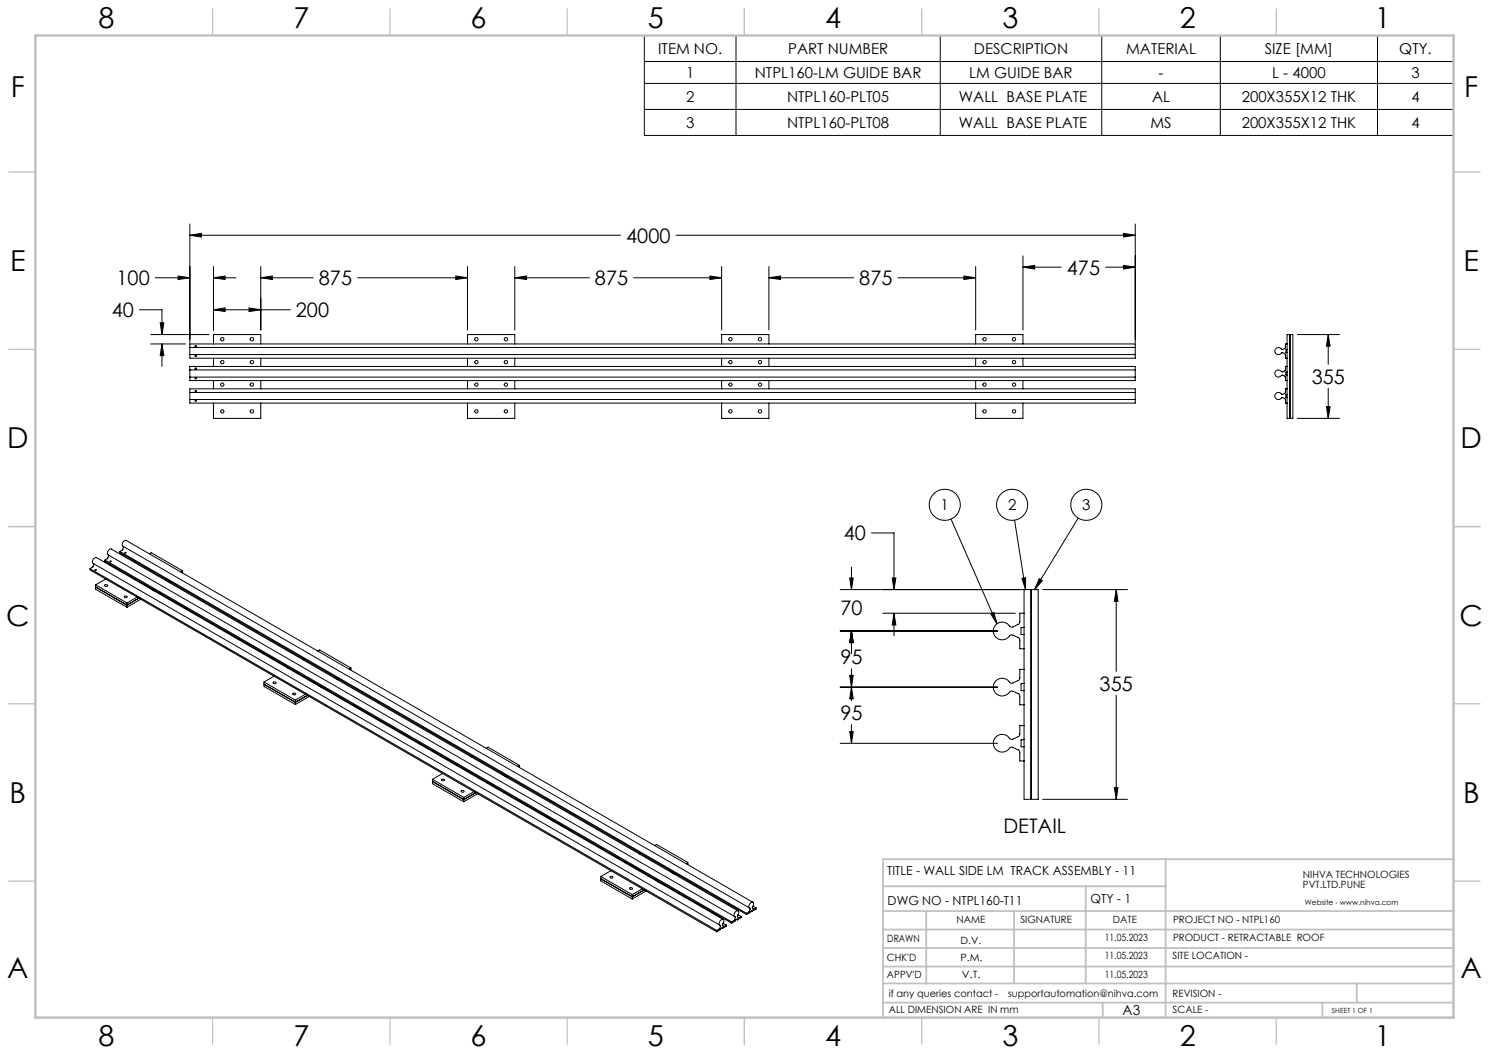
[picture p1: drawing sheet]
<svg xmlns="http://www.w3.org/2000/svg" width="420mm" height="297mm" viewBox="0 0 420 297" stroke-linecap="round" stroke-linejoin="round" font-family="sans-serif">
<g fill="none" stroke="#000" stroke-width=".28">
<path d="M181.8 10h228.2v28.2h-228.2zM181.8 17.4h228.2M207.6 10v28.2M265.2 10v28.2M310.8 10v28.2M344.2 10v28.2M388.5 10v28.2M181.8 23.5h228.2M181.8 30.9h228.2M43.8 78.3h9.8M50.2 77.9l3.4 .4-3.4 .5zM53.6 66.4l3.2-.6v1z"/>
<path d="M53.6 63.2v33.5M53.6 66.4h121.4M60.2 78.3l3.3-.4v.9zM60.2 75.2v17.9M60.2 78.3h6.4M73.6 78.3l3.2-.4v.9zM73.6 78.3h14.8M73.6 75.2v17.9M100.9 78.3h31M128.6 77.9l3.3 .4-3.3 .5zM131.9 75.2v17.9M145.2 78.3l3.3-.4v.9z"/>
<path d="M145.2 78.3h21M145.2 75.2v17.9M178.8 78.3h24.8M190.7 66.4h129.5M200.2 77.9l3.4 .4-3.4 .5zM203.6 75.2v17.9M216.9 78.3l3.3-.4v.9zM216.9 78.3h23.9M216.9 75.2v17.9M253.3 78.3h21.9M271.9 77.9l3.3 .4-3.3 .5zM275.2 75.2v17.9"/>
<path d="M288.5 75.3l3.4-.4v1zM288.5 72.2v20.9M288.5 75.3h10.8M311.9 75.3h8.3M316.9 65.8l3.3 .6-3.3 .4zM316.9 74.9l3.3 .4-3.3 .6zM320.2 63.2v33.5M39.3 87.4h6.4v7M42.5 94.4h16.4M42.5 97h9.8M45.2 91h1l-.5 3.4zM45.7 97l.5 3.3h-1z"/>
<path d="M45.7 97v6.4M53.6 98v2M53.6 98v-1h266.6v1M53.6 98h266.6M60.2 97v-2.6h13.4v2.6M60.2 87.4l3.3-.5v1zM60.2 87.4h21.7M70.2 86.9l3.4 .5-3.4 .5zM131.9 97v-2.6h13.3v2.6M203.6 97v-2.6h13.3v2.6M275.2 97v-2.6h13.3v2.6M320.2 98v2"/>
<path d="M362.7 98.6h.1M362.7 98.6v.8h.3M362.8 98.6h.2M363 97h-.4l-.1 1.1-.8 .5a1.32 1.32 0 0 0-2-.1 1.08 1.08 0 0 0 .5 1.4 1.08 1.08 0 0 0 1.5-.5l.8 .5 .1 1.1h.4M363 94.4h1.7v23.6h-1.7zM363.9 94.4v23.6M365.9 94.4h11.9M374.7 94.4l.5 3.2h-1zM374.7 94.4v8.4M53.6 110.7v2M53.6 104.3v2.1M53.6 100v1h266.6v-1"/>
<path d="M53.6 104.3v-.9h266.6v.9M53.6 106.4v.9h266.6v-.9M53.6 110.7v-1h266.6v1M53.6 112.7v1h266.6v-1M53.6 112.7h266.6M53.6 110.7h266.6M53.6 100h266.6M53.6 106.4h266.6M53.6 104.3h266.6M60.2 101v2.4M60.2 107.3v2.4M60.2 113.7v4.3h13.4v-4.3"/>
<path d="M73.6 101v2.4M73.6 107.3v2.4M131.9 101v2.4M131.9 107.3v2.4M131.9 113.7v4.3h13.3v-4.3M145.2 101v2.4M145.2 107.3v2.4M203.6 101v2.4M203.6 107.3v2.4M203.6 113.7v4.3h13.3v-4.3M216.9 101v2.4M216.9 107.3v2.4"/>
<path d="M275.2 101v2.4M275.2 107.3v2.4M275.2 113.7v4.3h13.3v-4.3M288.5 101v2.4M288.5 107.3v2.4M320.2 110.7v2M320.2 104.3v2.1M362.8 112.1h.1M362.8 112.1h.2M363 109.7h-.4l-.1 1.1-.8 .4a1.32 1.32 0 0 0-2 0 1.08 1.08 0 0 0 .5 1.4 1.08 1.08 0 0 0 1.5-.5l.8 .4 .1 1.2h.4M363 111.3h-.3v.7M363 103.4h-.4l-.1 1.1-.8 .4a1.12 1.12 0 0 0-1.3-.5 1.12 1.12 0 0 0-.8 1.2 1.15 1.15 0 0 0 1 .7 1.15 1.15 0 0 0 1.1-.5l.8 .4 .1 1.1h.4"/>
<path d="M363 104.9h-.3v.9h.3M365.9 118h11.9M374.2 114.7h1l-.5 3.3zM374.7 109.5v8.5M26.4 159l-.2 .9-.8 .5M29.6 158l176.8 102M29.6 158v.3l176.8 102.1M30.6 156.6l-.2 .9-.8 .5M33.8 155.5l176.8 102.1M33.8 155.5v.4l176.8 102M34.8 154.2l-.2 .9-.8 .4M35.2 155.9l.4 .1h-.4z"/>
<path d="M38.2 158.5l-.3 .1M42.1 156.2l.6-.3 8.8 5.1M240.2 159.9v6.4M245.8 150.3h6.4v16M268.3 146.4l12.9 29.5M286.2 146.7l3.1 19.6M304.1 146.1l-12.2 20.2M25.4 160.4l176.8 102M25.4 160.4v.4l176.8 102M27 165v1.2l8.8 5.1M27 165.6l8.8 5.1 3.4-2M27 165l8.8 5.1"/>
<path d="M29.5 165.1a.36 .36 0 0 1 .5-.3 .36 .36 0 0 1 .2 .6l-.6-.1zM29.8 163.3l-2.8 1.7M34 160.9l-.3 .1M35.1 168.2l.2-.1a.36 .36 0 0 1 .5 0 .36 .36 0 0 1 0 .6 .36 .36 0 0 1-.6-.1zM35.8 170.1v1.2M38.7 168.4l-2.9 1.7M39.7 169l-3.9 2.3M42.9 166l-.3 .2M43.4 166.3l-.3 .2M43.9 166.6l-.3 .2M47.1 163.5l-.3 .2M47.6 163.9l-.3 .1"/>
<path d="M48.1 164.2l-.3 .2M51.5 161l-.5 .3M51.5 161v.6M237 166.3h55.8v59.2h-3.9v-59.2M237 178h44.4M239.7 163h1l-.5 3.3zM240.2 178l.5 3.3h-1zM240.2 178v6.3M249 173h37.4M251.7 163h1l-.5 3.3zM252.2 173l.5 3.3h-1zM252.2 173v6.3"/>
<path d="M279.4 173.1l1-.4 .8 3.2zM288.3 163.1l1-.2v3.4zM288.9 173h-1.2l-.2 2.8-1.9 1a1.26 1.26 0 0 1-1.4-.8 2.52 2.52 0 0 0-3.6 .6 2.52 2.52 0 0 0 .8 3.5 2.52 2.52 0 0 0 3.5-.9l.9-.1 1.6 .8 .3 .4v2.7h1.2M288.9 177h-.9v1.9l.9 .1M290.8 166.3v59.2M293.1 163.2l.9 .6-2.1 2.5zM294.1 166.3h23.9M314.9 166.3l.4 3.3h-1zM314.9 166.3v23.1M74.5 193l8.8 5.1 3.4-2M74.5 192.4v1.2l8.8 5.1M74.5 192.4l8.8 5.1"/>
<path d="M77.1 192.4l.2-.1a.36 .36 0 0 1 .5 .1 .36 .36 0 0 1-.1 .5 .36 .36 0 0 1-.5-.1zM77.3 190.7l-2.8 1.7M81.5 188.3l-.3 .2M82.5 195.7a.39 .39 0 0 1 .5-.3 .39 .39 0 0 1 .3 .5l-.5 .1zM83.3 197.5v1.2M85.7 185.9l-.3 .2M86.2 195.8l-2.9 1.7M87.2 196.4l-3.9 2.3M89.6 183.6l.6-.3 8.8 5.1M90.4 193.4l-.3 .2M90.9 193.7l-.3 .2M91.4 194l-.2 .2"/>
<path d="M94.6 191l-.3 .2M95.1 191.3l-.3 .1M95.6 191.6l-.2 .2M99 188.4l-.5 .3M99 188.4v.6M237 193.8h44.4M239.7 190.5h1l-.5 3.3zM240.2 193.8l.5 3.3h-1zM240.2 188.6v9M288.9 188.8h-1.2l-.2 2.8-1.9 1.1a.95 .95 0 0 1-1.1-.7 2.52 2.52 0 0 0-3.7 .2 2.52 2.52 0 0 0 .5 3.7 2.52 2.52 0 0 0 3.6-.9h.9l1.6 .8 .3 .4v2.6h1.2M288.9 192.8h-.9v2h.9M314.9 196.1v29.4"/>
<path d="M122 219.8v1.2l8.8 5.1M122 219.8l8.8 5.1M124.6 219.8l.3-.1a.33 .33 0 0 1 .5 .2 .33 .33 0 0 1-.1 .4 .33 .33 0 0 1-.5-.1l-.3-.2zM124.8 218.2l-2.8 1.6M129 215.7l-.2 .2M133.2 213.3l-.2 .2M137.2 211.1l.5-.4 8.8 5.2M142.1 218.4l-.3 .2M142.6 218.7l-.3 .2M143.2 219l-.4 .2M146.5 215.9l-.5 .2M146.5 215.9v.6"/>
<path d="M237 209.7h44.4M239.7 206.3h1l-.5 3.4zM240.2 204.4v5.3M288.9 204.6h-1.2l-.2 2.9-1.9 1a1.39 1.39 0 0 1-1.4-.9 2.52 2.52 0 0 0-3.6 .7 2.52 2.52 0 0 0 .8 3.5 2.52 2.52 0 0 0 3.5-.9l.7-.2 1.8 .9 .3 .4v2.6h1.2M288.9 208.6l-.9 .1v1.9h.9M122 220.4l8.8 5.1 3.4-1.9M130.1 223.1l.3-.1a.34 .34 0 0 1 .4 0 .34 .34 0 0 1 0 .4 .34 .34 0 0 1-.4 0l-.4-.2zM130.8 224.9v1.2M133.7 223.3l-2.9 1.6M134.8 223.9l-4 2.2M137.9 220.8l-.3 .2M138.4 221.2l-.3 .1"/>
<path d="M139 221.4l-.4 .2M184.6 238.5l.6-.3 8.8 5.1M294.1 225.5h23.9M314.3 222.2h1l-.4 3.3zM169.5 247.9l8.8 5 3.4-1.9M169.5 247.2v1.3l8.8 5.1M169.5 247.2l8.8 5.1M172.1 247.3l.2-.1a.34 .34 0 0 1 .5 0 .34 .34 0 0 1 0 .5 .34 .34 0 0 1-.5 0l-.2-.1zM172.4 245.6l-2.9 1.6M176.6 243.2l-.4 .1M177.6 250.5l.2-.1a.36 .36 0 0 1 .6 0 .36 .36 0 0 1-.1 .5 .36 .36 0 0 1-.5-.1zM178.3 252.3v1.3"/>
<path d="M180.8 240.7l-.4 .2M181.2 250.7l-2.9 1.6M182.2 251.3l-3.9 2.3M185.4 248.2l-.3 .2M185.9 248.6l-.3 .1M186.4 248.9l-.2 .2M189.6 245.8l-.3 .2M190.1 246.1l-.3 .2M190.6 246.4l-.2 .2M194 243.3l-.5 .3M194 243.3v.6M204 259.3l-176.8-102a1.11 1.11 0 0 0-.9 1.6l176.8 102"/>
<path d="M207.4 259.5h.1M207.4 259.5v.2l-1 .7M207.8 259.3l.2 .2M208 259.5v-.3l-.5 .3M208.2 256.9l-176.8-102a1.07 1.07 0 0 0-.9 1.6l176.8 102M208.2 258l.9 .5M209.1 258.5l-.9 .4-.2-.5a.96 .96 0 0 0 0-1.5 1.1 1.1 0 0 0-.9 .8 1.1 1.1 0 0 0 .3 1.1l-.2 .7-.8 .5M209.1 258.5v.3l-1.1 .7M210.6 257.6v.3M211.9 256.9l.3 .1M212.2 257v-.2l-.6 .3v.2l-1 .6M212.4 254.5l-176.8-102.1a1.07 1.07 0 0 0-.9 1.7l176.8 102"/>
<path d="M212.4 255.6l.9 .5M213.3 256.1l-.8 .4-.3-.6a1.03 1.03 0 0 0 .1-1.4 1.08 1.08 0 0 0-1 .7 1.08 1.08 0 0 0 .3 1.2l-.3 .7-.7 .5M213.3 256.1v.3l-1.1 .6M202.2 262.4v.4M203.6 261.8l.2 .1M203.8 261.7h.1M203.8 261.7l-1.6 1.1M203.8 261.7v.2M204 260.4l.9 .5M204.9 260.9l-.9 .4-.2-.5a1.07 1.07 0 0 0 .1-1.5 1.1 1.1 0 0 0-1 .7 1.1 1.1 0 0 0 .3 1.2l-.2 .8-.8 .4M204.9 260.9v.4l-1.1 .6M206.4 260v.4"/>
<circle cx="55.2" cy="97.7" r=".22"/>
<circle cx="62.7" cy="95.7" r=".47"/>
<circle cx="71" cy="95.7" r=".47"/>
<circle cx="134.4" cy="95.7" r=".46"/>
<circle cx="142.7" cy="95.7" r=".46"/>
<circle cx="206" cy="95.7" r=".47"/>
<circle cx="214.4" cy="95.7" r=".47"/>
<circle cx="277.7" cy="95.7" r=".46"/>
<circle cx="286" cy="95.7" r=".46"/>
<circle cx="55.2" cy="106.7" r=".22"/>
<circle cx="55.2" cy="110.3" r=".22"/>
<circle cx="55.2" cy="104" r=".22"/>
<circle cx="55.2" cy="113" r=".22"/>
<circle cx="55.2" cy="100.3" r=".22"/>
<circle cx="62.7" cy="108.5" r=".47"/>
<circle cx="62.7" cy="102.1" r=".48"/>
<circle cx="62.7" cy="116" r=".48"/>
<circle cx="71" cy="108.5" r=".47"/>
<circle cx="71" cy="102.1" r=".48"/>
<circle cx="71" cy="116" r=".48"/>
<circle cx="134.4" cy="108.5" r=".46"/>
<circle cx="134.4" cy="102.2" r=".47"/>
<circle cx="134.4" cy="116" r=".47"/>
<circle cx="142.7" cy="108.5" r=".46"/>
<circle cx="142.7" cy="102.2" r=".47"/>
<circle cx="142.7" cy="116" r=".47"/>
<circle cx="206" cy="108.5" r=".47"/>
<circle cx="206" cy="102.1" r=".48"/>
<circle cx="206" cy="116" r=".48"/>
<circle cx="214.4" cy="108.5" r=".47"/>
<circle cx="214.4" cy="102.1" r=".48"/>
<circle cx="214.4" cy="116" r=".48"/>
<circle cx="277.7" cy="108.5" r=".46"/>
<circle cx="277.7" cy="102.2" r=".47"/>
<circle cx="277.7" cy="116" r=".47"/>
<circle cx="286" cy="108.5" r=".46"/>
<circle cx="286" cy="102.2" r=".47"/>
<circle cx="286" cy="116" r=".47"/>
<circle cx="31.1" cy="158.3" r=".16"/>
<circle cx="266.5" cy="142.4" r="4.4"/>
<circle cx="285.5" cy="142.4" r="4.4"/>
<circle cx="306.4" cy="142.4" r="4.4"/>
<circle cx="26.9" cy="160.7" r=".16"/>
</g>
<g fill="none" stroke="#c0c0c0" stroke-width=".35">
<path d="M60 2.5v7.5M110 2.5v7.5M160 2.5v7.5M210 2.5v7.5M260 2.5v7.5M310 2.5v7.5M360 2.5v7.5M2.5 48.5h7.5M410 48.5h7.5M2.5 98.5h7.5M410 98.5h7.5M2.5 148.5h7.5"/>
<path d="M410 148.5h7.5M2.5 198.5h7.5M410 198.5h7.5M2.5 248.5h7.5M410 248.5h7.5M60 287v7.5M110 287v7.5M160 287v7.5M210 287v7.5M260 287v7.5M310 287v7.5M360 287v7.5"/>
</g>
<g fill="none" stroke="#c0c0c0" stroke-width=".5">
<path d="M249.1 257h160.9M249.1 250h79.7M261.3 257v20.4M286 257v20.4M306.2 250v27.4M328.8 242.3v44.7M410 242.3h-160.9v44.7M249.1 272.6h160.9M249.1 267.4h160.9M249.1 262.2h160.9M249.1 277.4h160.9M382.7 277.4v5.4"/>
<path d="M249.1 282.8h160.9M311 282.8v4.2M373 282.8v4.2"/>
</g>
<path d="M10 10h400v277h-400z" fill="none" stroke="#c0c0c0" stroke-width=".7"/>
<g fill="#000">
<path d="M316.9 65.8l3.3 .6-3.3 .4zM53.6 66.4l3.2-.6v1zM60.2 78.3l3.3-.4v.9zM50.2 77.9l3.4 .4-3.4 .5zM45.2 91h1l-.5 3.4zM45.7 97l.5 3.3h-1zM70.2 86.9l3.4 .5-3.4 .5zM60.2 87.4l3.3-.5v1zM73.6 78.3l3.2-.4v.9zM128.6 77.9l3.3 .4-3.3 .5zM145.2 78.3l3.3-.4v.9zM200.2 77.9l3.4 .4-3.4 .5zM216.9 78.3l3.3-.4v.9zM271.9 77.9l3.3 .4-3.3 .5zM288.5 75.3l3.4-.4v1zM316.9 74.9l3.3 .4-3.3 .6zM374.2 114.7h1l-.5 3.3zM374.7 94.4l.5 3.2h-1zM314.3 222.2h1l-.4 3.3zM314.9 166.3l.4 3.3h-1zM251.7 163h1l-.5 3.3zM252.2 173l.5 3.3h-1zM240.2 178l.5 3.3h-1zM239.7 163h1l-.5 3.3zM240.2 178l.5 3.3h-1zM239.7 190.5h1l-.5 3.3zM240.2 193.8l.5 3.3h-1zM239.7 206.3h1l-.5 3.4z"/>
<path d="M288.3 163.1l1-.2v3.4zM293.1 163.2l.9 .6-2.1 2.5zM279.4 173.1l1-.4 .8 3.2z"/>
</g>
<g font-size="8.1">
<text x="27.8" y="8">8</text>
<text x="82.8" y="8">7</text>
<text x="132.8" y="8">6</text>
<text x="182.8" y="8">5</text>
<text x="232.8" y="8">4</text>
<text x="282.8" y="8">3</text>
<text x="332.8" y="8">2</text>
<text x="387.8" y="8">1</text>
<text x="3" y="27.2">F</text>
<text x="413" y="27.2">F</text>
<text x="2.8" y="76.5">E</text>
<text x="412.8" y="76.5">E</text>
<text x="2" y="126.5">D</text>
<text x="412" y="126.5">D</text>
<text x="1.7" y="176.5">C</text>
<text x="411.7" y="176.5">C</text>
<text x="2.7" y="226.5">B</text>
<text x="412.7" y="226.5">B</text>
<text x="2" y="275.7">A</text>
<text x="412" y="275.7">A</text>
<text x="27.8" y="295">8</text>
<text x="82.8" y="295">7</text>
<text x="132.8" y="295">6</text>
<text x="182.8" y="295">5</text>
<text x="232.8" y="295">4</text>
<text x="282.8" y="295">3</text>
<text x="332.8" y="295">2</text>
<text x="387.8" y="295">1</text>
</g>
<g font-size="5.6">
<text x="176.6" y="68.5">4000</text>
<text x="300.9" y="77.5">475</text>
<text x="32.9" y="80.5">100</text>
<text x="89.9" y="80.5">875</text>
<text x="167.8" y="80.5">875</text>
<text x="242.4" y="80.5">875</text>
<text x="31.6" y="89.5">40</text>
<text x="83.5" y="89.5">200</text>
<text x="370" y="108.2">355</text>
<text x="238" y="152.4">40</text>
<text x="237.1" y="173.3">70</text>
<text x="237.1" y="187.4">95</text>
<text x="310.2" y="194.9">355</text>
<text x="237.1" y="203.1">95</text>
<text x="283" y="234.8">DETAIL</text>
</g>
<g font-size="4.2">
<text x="185.7" y="15.2">ITEM NO.</text>
<text x="222.3" y="15.2">PART NUMBER</text>
<text x="274.7" y="15.2">DESCRIPTION</text>
<text x="317.6" y="15.2">MATERIAL</text>
<text x="356.7" y="15.2">SIZE [MM]</text>
<text x="394.7" y="15.2">QTY.</text>
<text x="193.5" y="21.9">1</text>
<text x="212.9" y="21.9">NTPL160-LM GUIDE BAR</text>
<text x="273.4" y="21.9">LM GUIDE BAR</text>
<text x="326.8" y="21.9">-</text>
<text x="358.9" y="21.9">L - 4000</text>
<text x="398.1" y="21.9">3</text>
<text x="193.5" y="28.7">2</text>
<text x="222" y="28.7">NTPL160-PLT05</text>
<text x="270.5" y="28.7">WALL BASE PLATE</text>
<text x="325" y="28.7">AL</text>
<text x="350.2" y="28.7">200X355X12 THK</text>
<text x="398.1" y="28.7">4</text>
<text x="193.5" y="36">3</text>
<text x="222" y="36">NTPL160-PLT08</text>
<text x="270.5" y="36">WALL BASE PLATE</text>
<text x="324.5" y="36">MS</text>
<text x="350.2" y="36">200X355X12 THK</text>
<text x="398.1" y="36">4</text>
<text x="265.3" y="143.9">1</text>
<text x="284.3" y="143.9">2</text>
<text x="305.3" y="143.9">3</text>
</g>
<text font-size="3.9" x="316.7" y="286.4">A3</text>
<g font-size="3.5">
<text x="250.3" y="246.8">TITLE - WALL SIDE LM TRACK ASSEMBLY - 11</text>
<text x="250.4" y="255.1">DWG NO - NTPL160-T11</text>
<text x="307.6" y="254.8">QTY - 1</text>
</g>
<g font-size="2.8">
<text x="367.5" y="247.7">NIHVA TECHNOLOGIES</text>
<text x="367.5" y="250.5">PVT.LTD.PUNE</text>
<text x="269.8" y="260.4">NAME</text>
<text x="287.8" y="260.4">SIGNATURE</text>
<text x="313.9" y="260.5">DATE</text>
<text x="330.9" y="260.5">PROJECT NO - NTPL160</text>
<text x="250.3" y="265.7">DRAWN</text>
<text x="270.9" y="266.1">D.V.</text>
<text x="311.6" y="265.5">11.05.2023</text>
<text x="330.9" y="265.5">PRODUCT - RETRACTABLE ROOF</text>
<text x="250.2" y="271.1">CHK'D</text>
<text x="250.2" y="275.8">APPV'D</text>
<text x="270.9" y="271.1">P.M.</text>
<text x="271.3" y="275.8">V.T.</text>
<text x="311.6" y="270.6">11.05.2023</text>
<text x="311.6" y="275.8">11.05.2023</text>
<text x="330.7" y="270.6">SITE LOCATION -</text>
<text x="250.7" y="281.1">if any queries contact -</text>
<text x="284.3" y="281.1">supportautomation@nihva.com</text>
<text x="330.7" y="281.1">REVISION -</text>
<text x="250.7" y="285.6">ALL DIMENSION ARE IN mm</text>
<text x="330.7" y="285.6">SCALE -</text>
</g>
<text font-size="2.1" x="368.1" y="255.1">Website - www.nihva.com</text>
<text font-size="2" x="375.7" y="285.6">SHEET 1 OF 1</text>
</svg>
